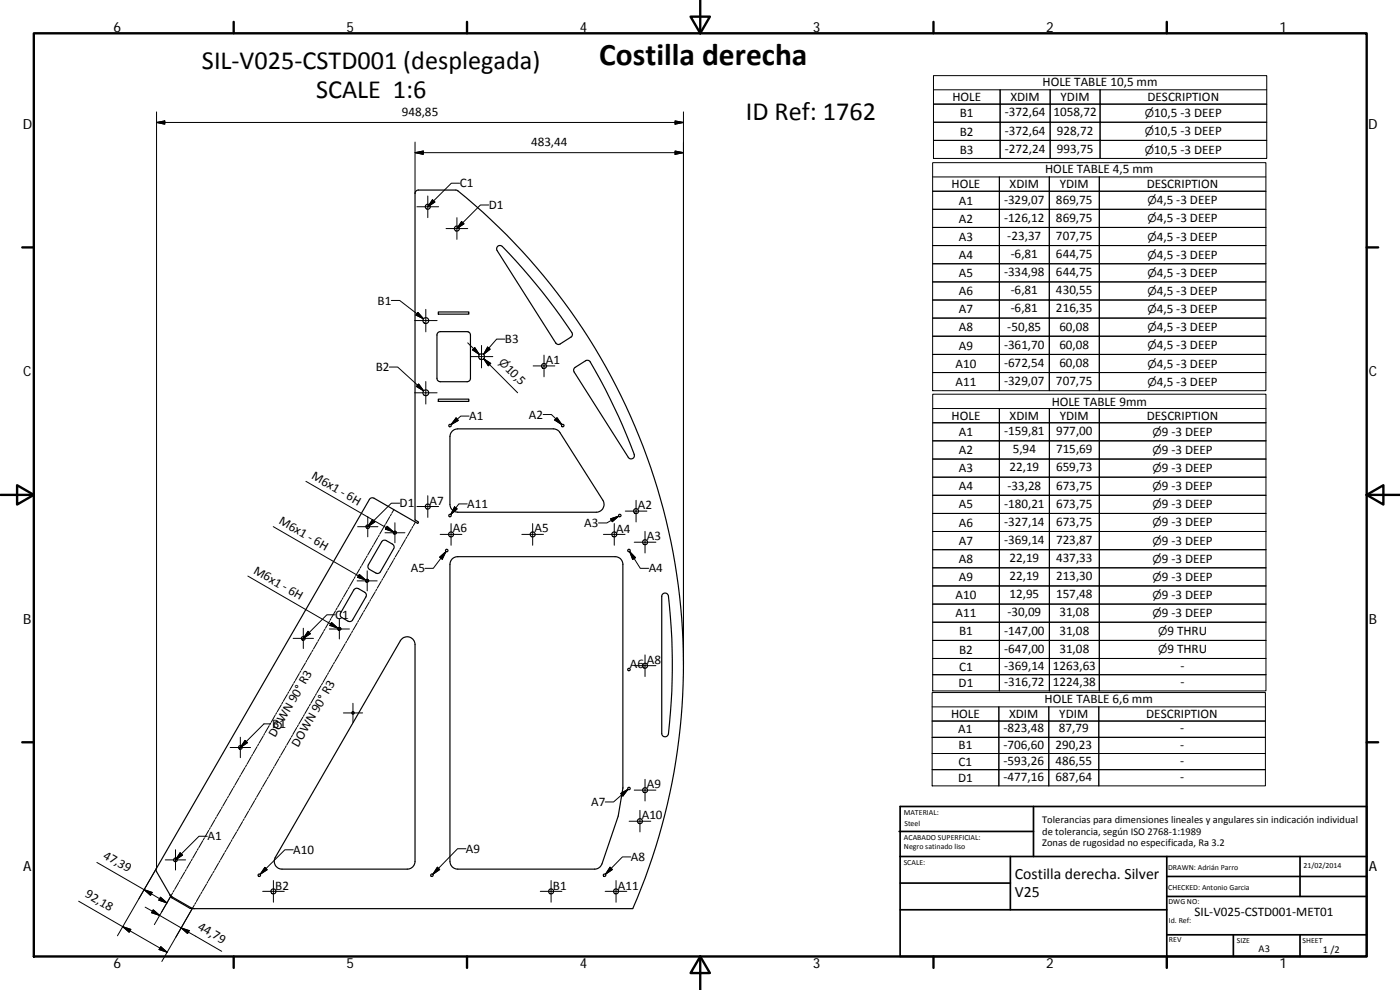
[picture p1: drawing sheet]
<svg xmlns="http://www.w3.org/2000/svg" width="420mm" height="297mm" viewBox="0 0 420 297" stroke-linecap="round" stroke-linejoin="round" font-family="sans-serif">
<g fill="none" stroke="#000" stroke-width=".36">
<path d="M124.7 57.4l.8-.4h11.5a183 183 0 0 1 52.9 215.6h-131.6l-1.1-.3-6-3.6-4.3-7.4 .1-.8 64-110.8 .6-.3 .6 .1 13.2 7.6 .2-.5-1-.6v-98zM149.4 73.9l1-.2a161.6 161.6 0 0 1 21.4 26.5l-.3 .8-3.4 2.2-.6 .2-.6-.4-17.7-27.8-.1-.7zM131.3 99.9l.8-.4h8.1l.8 .4 .2 .6v13l-.2 .7-.4 .2-8.5 .1-.9-.5-.1-13.5zM131.5 93.6h9.2v.7h-9.2zM131.5 119.8h9.2v.6h-9.2zM172.4 110.4l3.5-2.3 .9 .1a159.6 159.6 0 0 1 13.6 28.6 .99 .99 0 0 1-.8 .9 .99 .99 0 0 1-1-.5l-16.3-25.6-.1-.6zM135.7 129.3l.6-.4 1.1-.2h28.7l.9 .2 .8 .6 13.1 20.6a2.37 2.37 0 0 1-1.9 3.6h-41.6a2.39 2.39 0 0 1-2.4-2.3v-20.4l.3-1zM106.3 176.8l.6-.3 .7 .1 2 1.2 .3 .8-4.1 7.4-.3 .3-.6 .2-2.5-1.3-.3-1.1zM114.7 162.4l.6-.3 .6 .1 2.1 1.2 .3 .8-4.1 7.4-1 .5-2.5-1.4-.3-.8zM135.7 167.7l1-.6 .7-.1h47.2a2.28 2.28 0 0 1 2.3 2.3v67.1l-1.4 8.5-4.8 14.3a2.4 2.4 0 0 1-2.3 1.6h-41a2.31 2.31 0 0 1-2.4-2.3v-89.2l.3-1zM198.8 178.3a1 1 0 0 1 1.1-.3 1 1 0 0 1 .7 .8 172.3 172.3 0 0 1-.2 41.8 1 1 0 0 1-1.1 .4 1 1 0 0 1-.7-1v-41.1zM120.6 191.7a2.34 2.34 0 0 1 2.6-.5 2.34 2.34 0 0 1 1.4 2.2v65.1a2.31 2.31 0 0 1-2.4 2.3h-37.6a2.33 2.33 0 0 1-2-3.5z"/>
<path d="M50.9 268.3l.7 1.1 5.5 3.2h1.2"/>
<circle cx="128.4" cy="62" r=".74"/>
<circle cx="137.1" cy="68.6" r=".76"/>
<circle cx="127.8" cy="96.2" r=".88"/>
<circle cx="127.8" cy="117.9" r=".88"/>
<circle cx="144.5" cy="107" r=".87"/>
<circle cx="163.3" cy="109.8" r=".76"/>
<circle cx="135.1" cy="127.7" r=".38"/>
<circle cx="168.9" cy="127.7" r=".39"/>
<circle cx="110.4" cy="158" r=".55"/>
<circle cx="118.5" cy="159.8" r=".4"/>
<circle cx="128.4" cy="152" r=".75"/>
<circle cx="135.1" cy="154.7" r=".38"/>
<circle cx="186" cy="154.7" r=".39"/>
<circle cx="190.9" cy="153.3" r=".74"/>
<circle cx="110.2" cy="174.3" r=".42"/>
<circle cx="134.1" cy="165.2" r=".38"/>
<circle cx="135.4" cy="160.4" r=".75"/>
<circle cx="159.9" cy="160.3" r=".75"/>
<circle cx="184.4" cy="160.3" r=".75"/>
<circle cx="188.8" cy="165.2" r=".36"/>
<circle cx="193.6" cy="162.7" r=".75"/>
<circle cx="91" cy="191.5" r=".56"/>
<circle cx="101.9" cy="188.7" r=".42"/>
<circle cx="193.6" cy="199.7" r=".75"/>
<circle cx="105.9" cy="213.9" r=".37"/>
<circle cx="188.8" cy="200.9" r=".37"/>
<circle cx="72.1" cy="224.3" r=".55"/>
<circle cx="188.8" cy="236.6" r=".36"/>
<circle cx="193.6" cy="237.1" r=".75"/>
<circle cx="52.7" cy="258" r=".56"/>
<circle cx="192.1" cy="246.4" r=".75"/>
<circle cx="77.8" cy="262.6" r=".36"/>
<circle cx="82.1" cy="267.5" r=".76"/>
<circle cx="129.6" cy="262.6" r=".38"/>
<circle cx="165.4" cy="267.5" r=".76"/>
<circle cx="181.4" cy="262.6" r=".36"/>
<circle cx="184.9" cy="267.5" r=".76"/>
</g>
<g fill="none" stroke="#000" stroke-width=".3">
<path d="M47 33.6v226.9l-11.7 20.3M47 36.7l2.5-.4v1zM202.6 36.3l2.5 .4-2.5 .6zM205.1 33.6v165.9M205.1 36.7h-158.1M280.2 26.9h20v4.3M280.2 22.7h100v24.8h-100zM300.2 36.7v-5.5h-20h100h-50.1v-4.3v20.6M315.2 26.9v20.6M330.1 31.2v5.5h50.1h-100h20v5.4M380.2 26.9h-80v20.6v-5.4h-20h100h-50.1v-5.4M124.6 45.8l2.4-.5v1z"/>
<path d="M124.6 45.8h80.5M124.6 42.6v15.4M128.4 58.8v6.5M137.9 55h-2.4l-7 7 2-1.4-.7-.7-1.3 2M202.6 45.3l2.5 .5-2.5 .5zM279.9 53.1h20v4.3M279.9 48.8h100v68.4h-100zM314.9 53.1v64.1M329.9 57.4v5.4h50h-100h20v5.4M379.9 53.1h-80v64.1v-5.4h-20h100h-50v-5.5M125.1 62h6.5M133.9 68.6h6.5"/>
<path d="M137.1 65.3v6.5M137.2 68.4l1.3-1.9 .7 .7-1.9 1.3M146.7 61.5h-2.5l-7 7M299.9 62.8v-5.4h-20h100h-50v-4.3v64.1M329.9 62.8v5.4h50h-100h20v5.5M329.9 68.2v5.5h50h-100h20v5.4M329.9 73.7v5.4h50h-100h20v5.5M329.9 79.1v5.5h50h-100h20v5.4M117.4 90.1h2.5l7.2 5.6M124.4 96.2h6.8M125.4 93.7l1.7 2-2.3-1.2zM127.8 92.8v6.8"/>
<path d="M329.9 84.6v5.4h50h-100h20v5.4M329.9 90v5.4h50h-100h20v5.5M329.9 95.4v5.5h50h-100h20v5.4M116.8 110.1h2.5l7.8 7.2M124.4 117.9h6.8M125.6 115.2l1.5 2.1-2.1-1.3zM127.8 114.5v6.7M140.4 102.9l3.5 3.5M141.2 107h6.7M142.5 104.3l1.4 2.1-2.1-1.4zM144.5 103.7v6.7M145.1 107.6l2.2 1.4-.8 .7z"/>
<path d="M146.3 104.1l.8 .7-2 1.5zM146.9 109.4l-1.8-1.8 10.3 10.3M151.5 101.7h-2.5l-3.9 4.6M160 109.8h6.5M163.3 106.6v6.5M279.9 118.3h100v89h-100zM329.9 100.9v5.4h50h-100h20v5.5M136.9 125.4l.7 .8-2.3 1.2zM140.8 124.8h-2.5l-3 2.6M163 124.4h2.5l3.1 3M167.2 125.3l1.4 2.1-2.1-1.4zM279.9 122.6h20v4.3"/>
<path d="M299.9 132.3v-5.4h-20h100h-50v-4.3v84.7M314.9 122.6v84.7M329.9 126.9v5.4h50h-100h20v5.4M329.9 132.3v5.4h50h-100h20v5.5M329.9 137.7v5.5h50h-100h20v5.4M379.9 122.6h-80v84.7v-4.9h-20h100h-50v-4.8M82 158l27.8 16M91.8 144.4l26.3 15.2M107.3 158h6.1M110.4 155v6.1M110.5 157.9l1.3-2 .7 .7-2 1.3M115.2 158.2l-1.2 2"/>
<path d="M115.5 159.9h6M115.6 157.4l-.3 .5M116.2 157.9l1.9 1.7-2.4-.8zM117 155l-1.2 2.1M117.5 154.2l-.4 .5M118.2 152.9l-.6 1.1M118.5 156.8v6.1M119.9 151h-2.5l-6.9 6.9M123.5 158.8l-1.2 2M123.9 157.9l-.3 .6M124.7 156.7l-.6 1M125.1 152h6.5"/>
<path d="M128.4 148.7v6.5M135.4 157.1v6.5M136.4 152.1l.8 .6-1.9 1.7zM140.2 151.2h-2.5l-2.4 3.2M159.9 157.1v6.5M183.2 155.7l2.5-.8-1.9 1.6zM184.4 157.1v6.5M185.7 154.9l-3.6 2h-2.5M187.7 153.4h6.5M190.9 150.1v6.5M193.6 159.4v6.5M329.9 143.2v5.4h50h-100h20v5.5"/>
<path d="M329.9 148.6v5.5h50h-100h20v5.4M329.9 154.1v5.4h50h-100h20v5.4M329.9 159.5v5.4h50h-100h20v5.5M74.4 172.8l27 15.7M103 179.3l-.4 .6M104.3 177l-1.2 2.1M104.8 176.2l-.3 .5M106.1 173.8l-1.2 2.1M106.6 173l-.3 .6M107.2 174.3h6M107.8 172.4l2 1.6-2.5-.8zM107.9 170.7l-1.2 2.1"/>
<path d="M108.4 169.9l-.3 .6M109.8 167.6l-1.2 2.1M110.2 166.8l-.3 .5M110.2 171.3v6M110.6 174.4a.5 .5 0 0 0-.3-.6 .5 .5 0 0 0-.6 .3 .5 .5 0 0 0 .3 .7M111.2 179.9l-.2 .5M111.6 164.4l-1.2 2.1M112 163.6l-.3 .6M112.6 177.6l-1.2 2M113.1 176.8l-.3 .5M113.4 161.3l-1.2 2.1M113.8 160.5l-.3 .5"/>
<path d="M114.4 174.4l-1.2 2.1M114.9 173.6l-.3 .6M116.2 171.3l-1.2 2.1M116.7 170.5l-.3 .5M118 168.1l-1.2 2.1M118.5 167.4l-.3 .5M119 160a.5 .5 0 0 0-.3-.6 .5 .5 0 0 0-.6 .3 .5 .5 0 0 0 .3 .6M119.9 165l-1.3 2.1M120.3 164.2l-.3 .6M121.7 161.9l-1.3 2.1M122.1 161.1l-.3 .5M131.9 167.2l1.9-1.7-1.1 2.3z"/>
<path d="M132.1 160.3h6.5M133.8 165.5l-3.8 5h-2.5M156.6 160.3h6.5M181.1 160.3h6.5M189 165.5l3.2 5h2.5M189 165.5l1.7 1.8-.8 .6zM190.3 162.7h6.5M329.9 164.9v5.5h50h-100h20v5.4M329.9 170.4v5.4h50h-100h20v5.5M329.9 175.8v5.5h50h-100h20v5.4M88 191.5h6.1M91 188.5v6.1"/>
<path d="M91.7 198.9l-1.3 2.1M92.1 198.1l-.3 .6M93.5 195.8l-1.3 2.1M93.9 195l-.3 .5M95.3 192.7l-1.2 2M95.7 191.9l-.3 .5M97.1 189.5l-1.2 2.1M97.5 188.7l-.3 .6M98.8 188.7h6.1M98.9 186.4l-1.2 2.1M99.3 185.6l-.3 .5M99.5 186.8l1.9 1.7-2.4-.9z"/>
<path d="M99.9 199.5l-1.2 2.1M100.4 198.7l-.3 .5M100.6 184.5h-2.5l-7 6.9 1.3-2 .7 .7-1.9 1.3M100.7 183.3l-1.2 2M101.1 182.5l-.3 .5M101.8 196.4l-1.2 2M101.8 185.7v6M102.2 195.6l-.3 .5M102.3 188.9a.5 .5 0 0 0-.2-.7 .5 .5 0 0 0-.7 .3 .5 .5 0 0 0 .3 .7M102.5 180.1l-1.2 2.1M103.6 193.2l-1.2 2.1M104 192.4l-.3 .6"/>
<path d="M105.4 190.1l-1.2 2.1M105.8 189.3l-.3 .5M107.2 187l-1.2 2M107.6 186.2l-.3 .5M109 183.8l-1.2 2.1M109.4 183l-.3 .6M110.8 180.7l-1.2 2.1M190.3 199.7h6.5M193.6 196.5v6.5M329.9 181.3v5.4h50h-100h20v5.5M329.9 186.7v5.5h50h-100h20v5.4M329.9 192.2v5.4h50h-100h20v4.8"/>
<path d="M80.8 217.7l-1.2 2.1M81.1 217.2h-1.9l-6.9 7 2-1.4-.8-.7-1.3 2M81.2 217l-.3 .5M82.6 214.6l-1.2 2.1M83 213.8l-.3 .5M84.4 211.5l-1.2 2.1M84.8 210.7l-.3 .5M86.2 208.3l-1.2 2.1M86.7 207.6l-.3 .5M88 205.2l-1.2 2.1M88.5 204.4l-.3 .5M89.1 218.3l-1.2 2.1"/>
<path d="M89.5 217.5l-.3 .5M89.8 202.1l-1.2 2.1M90.3 201.3l-.3 .5M90.9 215.2l-1.2 2M91.3 214.4l-.3 .5M92.7 212l-1.2 2.1M93.1 211.2l-.3 .6M94.5 208.9l-1.2 2.1M95 208.1l-.3 .5M96.3 205.8l-1.2 2M96.8 205l-.3 .5M98.1 202.6l-1.2 2.1"/>
<path d="M98.6 201.8l-.3 .6M103 213.9h5.8M105.9 211v5.8M279.7 212.1h20.1v4.2M279.7 207.8h100.1v28h-100.1zM314.8 212.1v23.7M329.8 216.3v4.9h50h-100.1h20.1v4.9M379.8 212.1h-80v23.7v-4.9h-20.1h100.1h-50v-4.8M68.1 239.7l-1.2 2.1M68.6 238.9l-.3 .5M69.1 224.3h6.1M69.9 236.6l-1.2 2.1"/>
<path d="M70.4 235.8l-.3 .5M71.7 233.4l-1.2 2.1M72.1 221.2v6.1M72.2 232.6l-.3 .6M73.5 230.3l-1.2 2.1M74 229.5l-.3 .5M75.3 227.1l-1.1 2.2M75.8 226.4l-.3 .5M76.9 239.4l-.3 .6M77.1 224l-1.1 2.1M77.6 223.2l-.3 .6M78.2 237.1l-1.2 2.1"/>
<path d="M78.7 236.3l-.3 .5M79 220.9l-1.2 2.1M79.4 220.1l-.3 .5M80 234l-1.2 2M80.5 233.2l-.3 .5M81.8 230.8l-1.1 2.1M82.3 230l-.3 .5M83.7 227.7l-1.2 2.1M84.1 226.9l-.3 .5M85.5 224.6l-1.2 2M85.9 223.8l-.3 .5M87.3 221.4l-1.2 2.1"/>
<path d="M87.7 220.6l-.3 .6M186.3 238.1l2.2-1.3-1.6 2zM188.5 236.8l-4.4 3.8h-2.5M190.3 237.1h6.5M193.6 233.8v6.5M299.8 221.2v-4.9h-20.1h100.1h-50v-4.2v23.7M329.8 221.2v4.9h50h-100.1h20.1v4.8M29.1 258.8l21 12.1M49.6 258h6.1M52.7 255v6M57.2 258.5l-1.2 2.1M57.7 257.7l-.3 .6"/>
<path d="M59 255.4l-1.2 2.1M59.5 254.6l-.3 .5M60.9 252.2l-1.2 2.1M61.3 251.4l-.3 .6M62.2 250.9h-2.5l-7 7 1.4-2 .7 .7-2 1.3M62.7 249.1l-1.2 2.1M63.1 248.3l-.3 .5M64.5 246l-1.2 2.1M64.9 245.2l-.3 .5M65.6 259l-1.2 2.1M66 258.2l-.3 .6M66.3 242.8l-1.2 2.1"/>
<path d="M66.7 242.1l-.2 .5M67.4 255.9l-1.2 2.1M67.8 255.1l-.3 .5M69.2 252.8l-1.2 2M69.6 251.9l-.3 .6M71 249.6l-1.2 2.1M71.5 248.8l-.3 .6M72.8 246.5l-1.2 2.1M73.3 245.7l-.3 .5M74.6 243.4l-1.2 2M75.1 242.6l-.3 .5M76.4 240.2l-1.2 2.1"/>
<path d="M88 255h-2.5l-7.4 7.3M139.8 254.7h-2.5l-7.4 7.6M188.8 246.4h6.5M189.3 257.1h-2.5l-5.1 5.2M192.1 243.1v6.5M23.6 270.4l26.6 15.3M36.8 278l2.5 .8-.5 .9zM43.2 266.9l2.4 .9-.4 .8zM43.6 272.2l22.9 13.2M46 273l1.9 1.7-2.4-.8zM48.2 269.2l1.9 1.7-2.4-.8zM51.8 267.9l-5.5 9.5"/>
<path d="M52.2 267.1l-.2 .6M53.6 264.8l-1.2 2.1M54.1 264l-.3 .5M54.4 278.4l2.4 .8-.5 .9zM55.4 261.7l-1.2 2M55.9 260.9l-.3 .5M58.3 271.5l-9.7 17M58.8 270.8l-.3 .5M60.1 268.4l-1.2 2.1M60.6 267.6l-.3 .6M62 265.3l-1.3 2.1M62.4 264.5l-.3 .5"/>
<path d="M63.8 262.1l-1.3 2.1M64.2 261.4l-.3 .5M78.8 267.4h6.5M79.5 260.2l.7 .7-2.1 1.4zM82.1 264.2v6.5M131.3 260.2l.7 .7-2.1 1.4zM162.1 267.4h6.5M165.4 264.2v6.5M181.6 267.4h6.5M183.1 260.2l.7 .7-2.1 1.4zM184.9 264.2v6.5M48.2 284l2 1.7-2.5-.8z"/>
</g>
<g fill="none" stroke="#000" stroke-width=".71">
<path d="M10.1 10h400.1v277h-400.1zM70.1 6.6v3.4M140.2 6.6v3.4M207.3 5h5.8l-2.9 5zM210.2 0v10M280.2 6.6v3.4M350.2 6.6v3.4M6.7 74.2h3.4M410.2 74.2h3.4M.2 148.5h9.9M5.1 145.6l5 2.9-5 2.9zM410.2 148.5l5-2.9v5.8z"/>
<path d="M410.2 148.5h9.9M6.7 222.7h3.4M410.2 222.7h3.4M70.1 287v3.4M140.2 287v3.4M210.2 287l2.9 5h-5.8zM210.2 287v10M280.2 287v3.4M350.2 287v3.4"/>
</g>
<g fill="none" stroke="#000" stroke-width=".51">
<path d="M269.8 249.5h40.4M270.1 257h140.1M270.1 242h140.1v45h-140.1zM303.2 257v16M310.2 242v15M350.2 257v30M390.2 257v12M270.1 273h80.1M270.1 265h33.1M350.2 269h60M350.2 263h60M350.2 280.5h60"/>
<path d="M370.2 280.5v6.5M390.2 280.5v6.5"/>
</g>
<g fill="#000" stroke="#000" stroke-width=".3">
<path d="M47 36.7l2.5-.4v1zM202.6 36.3l2.5 .4-2.5 .6zM124.6 45.8l2.4-.5v1zM129.8 59.9l.7 .7-2.1 1.4zM202.6 45.3l2.5 .5-2.5 .5zM138.5 66.5l.7 .7-2.1 1.4zM125.4 93.7l1.7 2-2.3-1.2zM125.6 115.2l1.5 2.1-2.1-1.3zM142.5 104.3l1.4 2.1-2.1-1.4zM146.3 104.1l.8 .7-2 1.5zM145.1 107.6l2.2 1.4-.8 .7zM136.9 125.4l.7 .8-2.3 1.2z"/>
<path d="M167.2 125.3l1.4 2.1-2.1-1.4zM111.8 155.9l.7 .7-2.1 1.4zM116.2 157.9l1.9 1.7-2.4-.8zM136.4 152.1l.8 .6-1.9 1.7zM183.2 155.7l2.5-.8-1.9 1.6zM107.8 172.4l2 1.6-2.5-.8zM131.9 167.2l1.9-1.7-1.1 2.3zM189 165.5l1.7 1.8-.8 .6zM92.4 189.4l.7 .7-2.1 1.4zM99.5 186.8l1.9 1.7-2.4-.9zM73.5 222.1l.8 .7-2.2 1.5zM186.3 238.1l2.2-1.3-1.6 2z"/>
<path d="M54.1 255.9l.7 .7-2.1 1.4zM36.8 278l2.5 .8-.5 .9zM46 273l1.9 1.7-2.4-.8zM43.2 266.9l2.4 .9-.4 .8zM48.2 269.2l1.9 1.7-2.4-.8zM54.4 278.4l2.4 .8-.5 .9zM79.5 260.2l.7 .7-2.1 1.4zM131.3 260.2l.7 .7-2.1 1.4zM183.1 260.2l.7 .7-2.1 1.4zM48.2 284l2 1.7-2.5-.8z"/>
</g>
<text font-size="9.4" x="179.8" y="19.5">Costilla derecha</text>
<g font-size="7.9">
<text x="60.6" y="20.6">SIL‐V025‐CSTD001 (desplegada)</text>
<text x="94.8" y="29.5">SCALE 1:6</text>
<text x="223.8" y="35.9">ID Ref: 1762</text>
</g>
<g font-size="4.7">
<text x="304.6" y="263.9">Costilla derecha. Silver</text>
<text x="304.6" y="269.3">V25</text>
</g>
<g font-size="4.2">
<text x="34" y="9.6">6</text>
<text x="104" y="9.6">5</text>
<text x="174" y="9.6">4</text>
<text x="244" y="9.6">3</text>
<text x="314" y="9.6">2</text>
<text x="384" y="9.6">1</text>
<text x="6.8" y="38.7">D</text>
<text x="410.6" y="38.7">D</text>
<text x="7" y="112.9">C</text>
<text x="410.8" y="112.9">C</text>
<text x="7" y="187.1">B</text>
<text x="410.8" y="187.1">B</text>
<text x="7" y="261.3">A</text>
<text x="410.8" y="261.3">A</text>
<text x="34" y="290.4">6</text>
<text x="104" y="290.4">5</text>
<text x="174" y="290.4">4</text>
<text x="244" y="290.4">3</text>
<text x="314" y="290.4">2</text>
<text x="384" y="290.4">1</text>
</g>
<g font-size="3.9">
<text x="312.9" y="25.8">HOLE TABLE 10,5 mm</text>
<text x="120.6" y="34.7">948,85</text>
<text x="285.8" y="30.4">HOLE</text>
<text x="288.1" y="35.2">B1</text>
<text x="301.6" y="34.9">‐372,64</text>
<text x="303.2" y="30.4">XDIM</text>
<text x="316.2" y="34.9">1058,72</text>
<text x="318.3" y="30.4">YDIM</text>
<text x="344.4" y="30.4">DESCRIPTION</text>
<text x="346.4" y="35.2">10,5 ‐3 DEEP</text>
<text x="288.1" y="40.7">B2</text>
<text x="301.6" y="40.4">‐372,64</text>
<text x="317.2" y="40.4">928,72</text>
<text x="346.4" y="40.6">10,5 ‐3 DEEP</text>
<text x="159.4" y="43.7">483,44</text>
<text x="288.1" y="46.1">B3</text>
<text x="301.6" y="45.8">‐272,24</text>
<text x="317.2" y="45.8">993,75</text>
<text x="346.4" y="46.1">10,5 ‐3 DEEP</text>
<text x="313.7" y="51.9">HOLE TABLE 4,5 mm</text>
<text x="138" y="56.2">C1</text>
<text x="285.6" y="56.5">HOLE</text>
<text x="303" y="56.5">XDIM</text>
<text x="318.1" y="56.5">YDIM</text>
<text x="344.2" y="56.5">DESCRIPTION</text>
<text x="146.7" y="62.8">D1</text>
<text x="287.8" y="61.4">A1</text>
<text x="301.3" y="61.1">‐329,07</text>
<text x="316.9" y="61.1">869,75</text>
<text x="347.2" y="61.3">4,5 ‐3 DEEP</text>
<text x="287.8" y="66.8">A2</text>
<text x="301.3" y="66.5">‐126,12</text>
<text x="302.3" y="72">‐23,37</text>
<text x="316.9" y="66.5">869,75</text>
<text x="316.9" y="72">707,75</text>
<text x="347.2" y="66.7">4,5 ‐3 DEEP</text>
<text x="287.8" y="72.2">A3</text>
<text x="287.8" y="77.7">A4</text>
<text x="303.3" y="77.4">‐6,81</text>
<text x="316.9" y="77.4">644,75</text>
<text x="347.2" y="72.2">4,5 ‐3 DEEP</text>
<text x="347.2" y="77.6">4,5 ‐3 DEEP</text>
<text x="287.8" y="83.1">A5</text>
<text x="301.3" y="82.8">‐334,98</text>
<text x="316.9" y="82.8">644,75</text>
<text x="347.2" y="83.1">4,5 ‐3 DEEP</text>
<text x="287.8" y="88.5">A6</text>
<text x="303.3" y="88.3">‐6,81</text>
<text x="316.9" y="88.3">430,55</text>
<text x="347.2" y="88.5">4,5 ‐3 DEEP</text>
<text x="113.3" y="91.4">B1</text>
<text x="287.8" y="94">A7</text>
<text x="303.3" y="93.7">‐6,81</text>
<text x="316.9" y="93.7">216,35</text>
<text x="347.2" y="94">4,5 ‐3 DEEP</text>
<text x="287.8" y="99.4">A8</text>
<text x="302.3" y="99.2">‐50,85</text>
<text x="317.9" y="99.2">60,08</text>
<text x="347.2" y="99.4">4,5 ‐3 DEEP</text>
<text x="151.5" y="103">B3</text>
<text x="287.8" y="104.9">A9</text>
<text x="301.3" y="104.6">‐361,70</text>
<text x="317.9" y="104.6">60,08</text>
<text x="347.2" y="104.8">4,5 ‐3 DEEP</text>
<text x="112.7" y="111.4">B2</text>
<text x="151.5" y="110.9" transform="rotate(45 151.5 110.9)">10,5</text>
<text x="163.8" y="109.3">A1</text>
<text x="286.8" y="110.3">A10</text>
<text x="301.3" y="110">‐672,54</text>
<text x="317.9" y="110">60,08</text>
<text x="347.2" y="110.3">4,5 ‐3 DEEP</text>
<text x="286.8" y="115.7">A11</text>
<text x="301.3" y="115.5">‐329,07</text>
<text x="316.9" y="115.5">707,75</text>
<text x="347.2" y="115.7">4,5 ‐3 DEEP</text>
<text x="158.7" y="125.6">A2</text>
<text x="285.6" y="126">HOLE</text>
<text x="303" y="126">XDIM</text>
<text x="315.6" y="121.7">HOLE TABLE 9mm</text>
<text x="318.1" y="126">YDIM</text>
<text x="344.2" y="126">DESCRIPTION</text>
<text x="140.8" y="126.1">A1</text>
<text x="287.8" y="130.8">A1</text>
<text x="301.3" y="130.6">‐159,81</text>
<text x="316.9" y="130.6">977,00</text>
<text x="348.7" y="130.8">9 ‐3 DEEP</text>
<text x="287.8" y="136.3">A2</text>
<text x="303.9" y="136">5,94</text>
<text x="316.9" y="136">715,69</text>
<text x="348.7" y="136.2">9 ‐3 DEEP</text>
<text x="93.2" y="143.4" transform="rotate(30 93.2 143.4)">M6x1 ‐ 6H</text>
<text x="287.8" y="141.7">A3</text>
<text x="302.9" y="141.5">22,19</text>
<text x="316.9" y="141.5">659,73</text>
<text x="348.7" y="141.7">9 ‐3 DEEP</text>
<text x="287.8" y="147.1">A4</text>
<text x="302.3" y="146.9">‐33,28</text>
<text x="316.9" y="146.9">673,75</text>
<text x="348.7" y="147.1">9 ‐3 DEEP</text>
<text x="119.9" y="152.2">D1</text>
<text x="128.9" y="151.4">A7</text>
<text x="140.2" y="152.4">A11</text>
<text x="191.4" y="152.8">A2</text>
<text x="287.8" y="152.5">A5</text>
<text x="301.3" y="152.3">‐180,21</text>
<text x="316.9" y="152.3">673,75</text>
<text x="348.7" y="152.5">9 ‐3 DEEP</text>
<text x="83.4" y="157" transform="rotate(30 83.4 157)">M6x1 ‐ 6H</text>
<text x="135.9" y="159.8">A6</text>
<text x="160.4" y="159.8">A5</text>
<text x="175.4" y="158.1">A3</text>
<text x="184.9" y="159.8">A4</text>
<text x="287.8" y="158">A6</text>
<text x="301.3" y="157.8">‐327,14</text>
<text x="316.9" y="157.8">673,75</text>
<text x="348.7" y="157.9">9 ‐3 DEEP</text>
<text x="194.2" y="162.1">A3</text>
<text x="287.8" y="163.4">A7</text>
<text x="301.3" y="163.2">‐369,14</text>
<text x="316.9" y="163.2">723,87</text>
<text x="348.7" y="163.4">9 ‐3 DEEP</text>
<text x="75.8" y="171.9" transform="rotate(30 75.8 171.9)">M6x1 ‐ 6H</text>
<text x="123.3" y="171.7">A5</text>
<text x="194.7" y="171.8">A4</text>
<text x="287.8" y="168.9">A8</text>
<text x="302.9" y="168.6">22,19</text>
<text x="316.9" y="168.6">437,33</text>
<text x="348.7" y="168.8">9 ‐3 DEEP</text>
<text x="286.8" y="179.8">A10</text>
<text x="287.8" y="174.3">A9</text>
<text x="302.9" y="174.1">22,19</text>
<text x="302.9" y="179.5">12,95</text>
<text x="316.9" y="174.1">213,30</text>
<text x="316.9" y="179.5">157,48</text>
<text x="348.7" y="174.3">9 ‐3 DEEP</text>
<text x="348.7" y="179.7">9 ‐3 DEEP</text>
<text x="100.6" y="185.7">C1</text>
<text x="286.8" y="185.2">A11</text>
<text x="302.3" y="185">‐30,09</text>
<text x="317.9" y="185">31,08</text>
<text x="348.7" y="185.2">9 ‐3 DEEP</text>
<text x="287.9" y="190.6">B1</text>
<text x="301.3" y="190.4">‐147,00</text>
<text x="317.9" y="190.4">31,08</text>
<text x="350.4" y="190.6">9 THRU</text>
<text x="287.9" y="196.1">B2</text>
<text x="301.3" y="195.8">‐647,00</text>
<text x="317.9" y="195.8">31,08</text>
<text x="350.4" y="196">9 THRU</text>
<text x="189" y="200.6">A6</text>
<text x="194.2" y="199.2">A8</text>
<text x="287.9" y="201.2">C1</text>
<text x="301.3" y="201">‐369,14</text>
<text x="315.9" y="201">1263,63</text>
<text x="354.3" y="201">‐</text>
<text x="287.7" y="206.1">D1</text>
<text x="301.3" y="205.8">‐316,72</text>
<text x="315.9" y="205.8">1224,38</text>
<text x="354.3" y="205.8">‐</text>
<text x="285.4" y="215.4">HOLE</text>
<text x="302.8" y="215.4">XDIM</text>
<text x="313.5" y="210.9">HOLE TABLE 6,6 mm</text>
<text x="317.9" y="215.4">YDIM</text>
<text x="344" y="215.4">DESCRIPTION</text>
<text x="81.7" y="218.4">B1</text>
<text x="82.6" y="221.4" transform="rotate(-60 82.6 221.4)">DOWN 90° R3</text>
<text x="287.6" y="220">A1</text>
<text x="301.2" y="219.8">‐823,48</text>
<text x="317.8" y="219.8">87,79</text>
<text x="354.1" y="219.8">‐</text>
<text x="89.5" y="224.4" transform="rotate(-60 89.5 224.4)">DOWN 90° R3</text>
<text x="287.7" y="224.9">B1</text>
<text x="301.2" y="224.6">‐706,60</text>
<text x="316.8" y="224.6">290,23</text>
<text x="354.1" y="224.6">‐</text>
<text x="287.7" y="229.7">C1</text>
<text x="301.2" y="229.5">‐593,26</text>
<text x="316.8" y="229.5">486,55</text>
<text x="354.1" y="229.4">‐</text>
<text x="194.2" y="236.5">A9</text>
<text x="287.5" y="234.6">D1</text>
<text x="301.2" y="234.3">‐477,16</text>
<text x="316.8" y="234.3">687,64</text>
<text x="354.1" y="234.3">‐</text>
<text x="177.4" y="241.9">A7</text>
<text x="192.6" y="245.8">A10</text>
<text x="30.8" y="257.3" transform="rotate(30 30.8 257.3)">47,39</text>
<text x="62.2" y="252.2">A1</text>
<text x="88" y="256.2">A10</text>
<text x="139.8" y="255.9">A9</text>
<text x="189.3" y="258.4">A8</text>
<text x="25.3" y="269" transform="rotate(30 25.3 269)">92,18</text>
<text x="82.6" y="266.9">B2</text>
<text x="166" y="266.9">B1</text>
<text x="185.4" y="266.9">A11</text>
<text x="358.5" y="274.9">SIL‐V025‐CSTD001‐MET01</text>
<text x="59.1" y="278.7" transform="rotate(30 59.1 278.7)">44,79</text>
</g>
<g font-size="3.3">
<text x="343.6" y="35.2">⌀</text>
<text x="343.6" y="40.6">⌀</text>
<text x="343.6" y="46.1">⌀</text>
<text x="344.4" y="61.3">⌀</text>
<text x="344.4" y="66.7">⌀</text>
<text x="344.4" y="72.2">⌀</text>
<text x="344.4" y="77.6">⌀</text>
<text x="344.4" y="83.1">⌀</text>
<text x="344.4" y="88.5">⌀</text>
<text x="344.4" y="94">⌀</text>
<text x="344.4" y="99.4">⌀</text>
<text x="344.4" y="104.8">⌀</text>
<text x="149.5" y="108.9" transform="rotate(45 149.5 108.9)">⌀</text>
<text x="344.4" y="110.3">⌀</text>
<text x="344.4" y="115.7">⌀</text>
<text x="345.9" y="130.8">⌀</text>
<text x="345.9" y="136.2">⌀</text>
<text x="345.9" y="141.7">⌀</text>
<text x="345.9" y="147.1">⌀</text>
<text x="345.9" y="152.5">⌀</text>
<text x="345.9" y="157.9">⌀</text>
<text x="345.9" y="163.4">⌀</text>
<text x="345.9" y="168.8">⌀</text>
<text x="345.9" y="174.3">⌀</text>
<text x="345.9" y="179.7">⌀</text>
<text x="345.9" y="185.2">⌀</text>
<text x="347.5" y="190.6">⌀</text>
<text x="347.5" y="196">⌀</text>
</g>
<g font-size="3.1">
<text x="312.8" y="246.8">Tolerancias para dimensiones lineales y angulares sin indicación individual</text>
<text x="312.8" y="250.4">de tolerancia, según ISO 2768‐1:1989</text>
<text x="312.8" y="254">Zonas de rugosidad no especificada, Ra 3.2</text>
<text x="377.7" y="285.6">A3</text>
<text x="397" y="285.9">1 /2</text>
</g>
<g font-size="2.4">
<text x="271.2" y="244.4">MATERIAL:</text>
<text x="271.3" y="251.9">ACABADO SUPERFICIAL:</text>
<text x="271.4" y="247.9">Steel</text>
<text x="271.3" y="254.6">Negro satinado liso</text>
<text x="271.2" y="259.7">SCALE:</text>
<text x="350.6" y="260.9">DRAWN: Adrián Parro</text>
<text x="391.2" y="260.6">21/02/2014</text>
<text x="350.6" y="267">CHECKED: Antonio Garcia</text>
<text x="350.7" y="271.4">DWG NO:</text>
<text x="350.8" y="276.8">Id. Ref:</text>
<text x="350.8" y="282.8">REV</text>
<text x="371.2" y="282.9">SIZE</text>
<text x="390.9" y="282.9">SHEET</text>
</g>
</svg>
